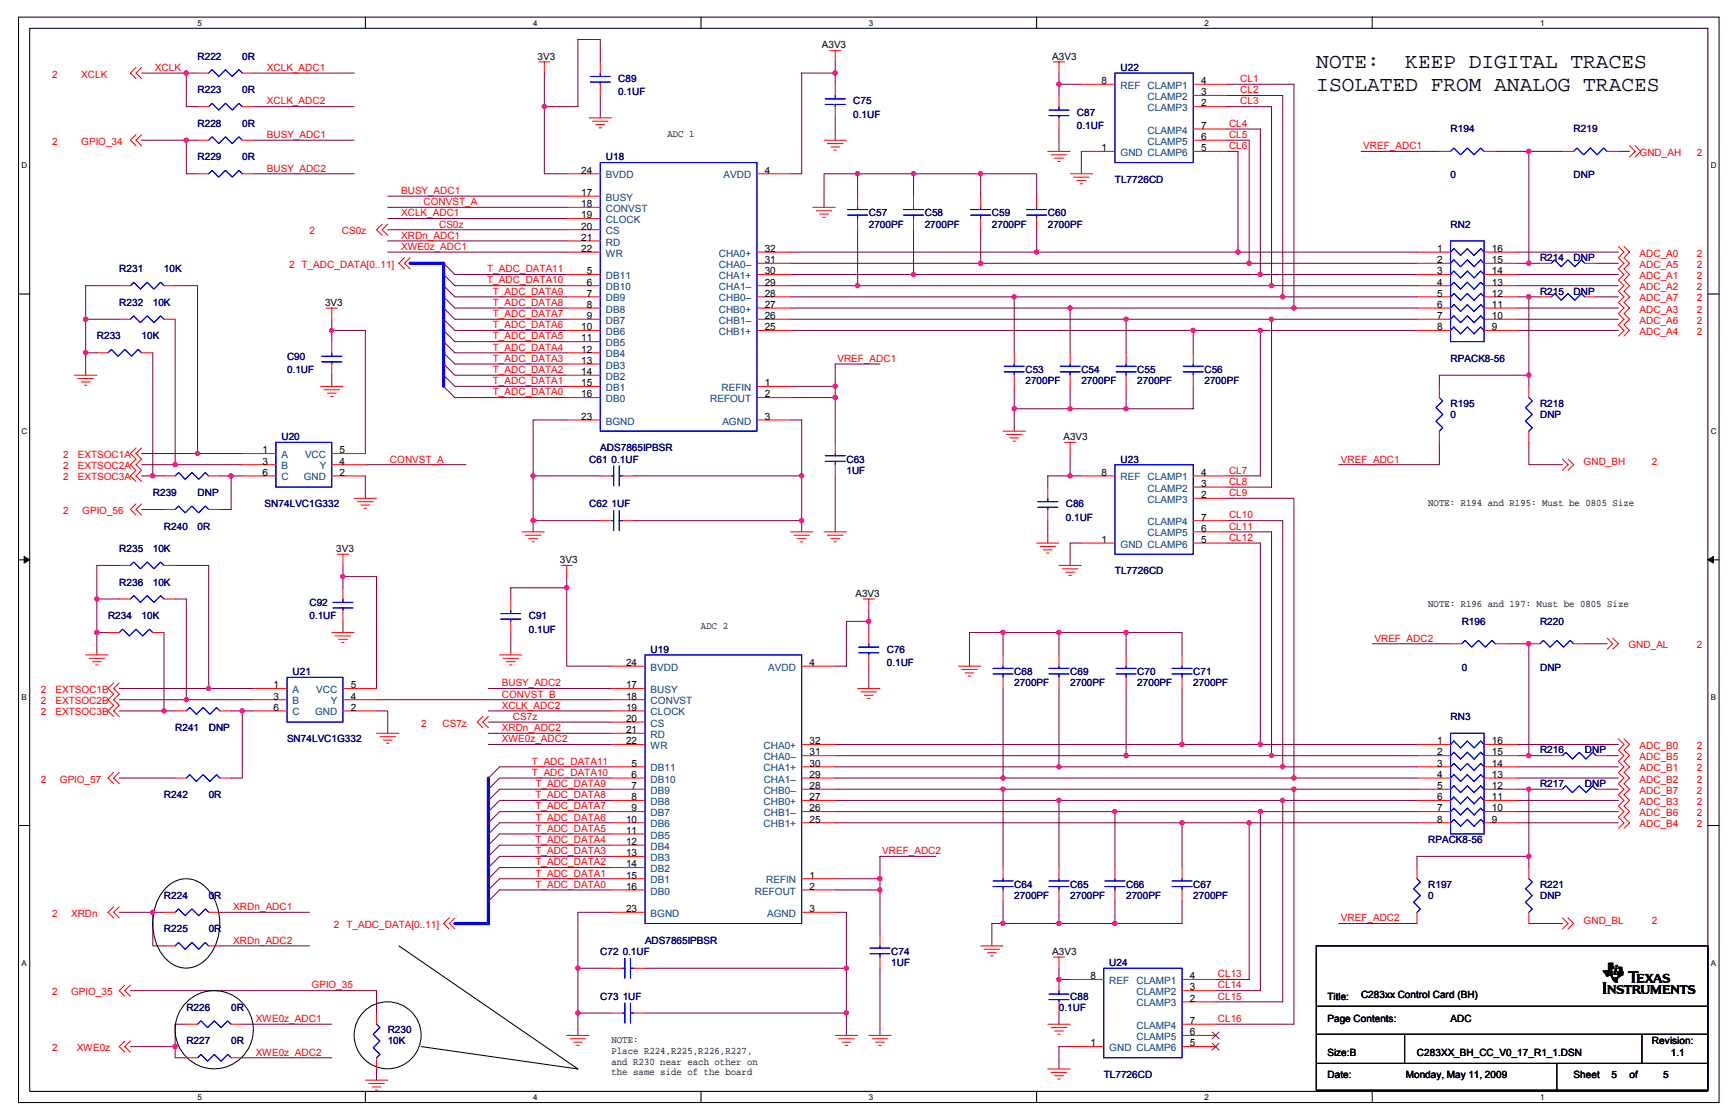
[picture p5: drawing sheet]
<svg xmlns="http://www.w3.org/2000/svg" width="432mm" height="279mm" viewBox="0 0 432 279" stroke-linecap="round" stroke-linejoin="round" font-family="sans-serif">
<path d="M4.6 4.3h424.7v271h-424.7zM7.4 7.1h419.1v265.4h-419.1z" fill="none" stroke="#000" stroke-width=".25"/>
<g fill="#fff">
<path d="M49.3 4.6h1.1v2.2h-1.1z"/>
<path d="M49.3 272.8h1.1v2.2h-1.1z"/>
</g>
<path d="M91.2 4.3v2.8M91.2 272.5v2.8" fill="none" stroke="#000" stroke-width=".25"/>
<g fill="#fff">
<path d="M133.2 4.6h1.1v2.2h-1.1z"/>
<path d="M133.2 272.8h1.1v2.2h-1.1z"/>
</g>
<path d="M175.1 4.3v2.8M175.1 272.5v2.8" fill="none" stroke="#000" stroke-width=".25"/>
<g fill="#fff">
<path d="M217 4.6h1.1v2.2h-1.1z"/>
<path d="M217 272.8h1.1v2.2h-1.1z"/>
</g>
<path d="M258.9 4.3v2.8M258.9 272.5v2.8" fill="none" stroke="#000" stroke-width=".25"/>
<g fill="#fff">
<path d="M300.8 4.6h1.1v2.2h-1.1z"/>
<path d="M300.8 272.8h1.1v2.2h-1.1z"/>
</g>
<path d="M342.7 4.3v2.8M342.7 272.5v2.8" fill="none" stroke="#000" stroke-width=".25"/>
<g fill="#fff">
<path d="M384.6 4.6h1.1v2.2h-1.1z"/>
<path d="M384.6 272.8h1.1v2.2h-1.1z"/>
<path d="M5.3 40.2h1.5v2.3h-1.5z"/>
<path d="M427.2 40.2h1.5v2.3h-1.5z"/>
<path d="M5.3 106.6h1.5v2.2h-1.5z"/>
<path d="M427.2 106.6h1.5v2.2h-1.5z"/>
</g>
<path d="M4.6 73.4h2.8M426.5 73.4h2.8" fill="none" stroke="#000" stroke-width=".25"/>
<g fill="#fff">
<path d="M5.3 172.9h1.4v2.3h-1.4z"/>
<path d="M427.2 172.9h1.4v2.3h-1.4z"/>
</g>
<path d="M4.6 139.8h2.8M426.5 139.8h2.8" fill="none" stroke="#000" stroke-width=".25"/>
<path d="M6 138.9l1.4 .9-1.4 .8zM426.5 139.8l1.4-.9v1.7z" fill="#000" stroke="#000" stroke-width=".25"/>
<g fill="#fff">
<path d="M5.3 239.3h1.4v2.2h-1.4z"/>
<path d="M427.2 239.3h1.4v2.2h-1.4z"/>
</g>
<g fill="none" stroke="#000" stroke-width=".25">
<path d="M4.6 206.1h2.8M426.5 206.1h2.8M41.7 221.4a7 7 0 0 1 11.1 1.8 13.6 13.6 0 0 1-1.5 16.5 7 7 0 0 1-11-1.7 13.7 13.7 0 0 1 1.4-16.6zM99.6 236.2l44.7 30.7-39.1-5.6M328.7 236.2h97.8v36h-97.8zM328.7 258.2h97.8M329 251.2h97.5M350.8 258.2v7.3M410.1 258.2v7.3M329 265.5h97.5M388.8 265.5v7"/>
<circle cx="53.5" cy="257.1" r="9.8"/>
<circle cx="96.8" cy="258.5" r="8.4"/>
</g>
<g fill="none" stroke="#800040" stroke-width=".25">
<path d="M35.4 18.2h13.9M46.5 18.2v8.4h2.8M63.3 18.2h25.1M135.9 18.2v8.4M149.9 15.5v-5.6h-5.6v16.7h-8.4M208.6 15.5v5.5M208.6 18.2h-8.4v25.2h-2.8M264.5 18.2v5.6M35.4 35h13.9M46.5 35v8.4h2.8M63.3 26.6h25.1M63.3 35h25.1"/>
<path d="M135.9 26.6v16.8h5.6M149.9 23.8v5.6M208.6 29.4v5.6M264.5 21h5.6M264.5 32.2v5.6M270.1 37.8v5.6M306.4 37.8h2.8v25.1h-50.3M306.4 35h5.6v30.7h-67.1M306.4 32.2h8.4v36.3h-86.7M306.4 26.6h11.2v44.7h-103.4M306.4 23.8h14v50.3h-67.1M306.4 21h16.7v55.9h-55.8"/>
<path d="M339.9 37.8h19.6M373.4 37.8h16.8M381.8 37.8v27.9M404.2 37.8h2.8M63.3 43.4h25.1M96.8 57.4h44.7M96.8 54.6h44.7M96.8 51.8h44.7M96.8 49h44.7M214.2 43.4h13.9v5.6M214.2 49v-5.6h-8.4v8.4M214.2 57.4v13.9"/>
<path d="M228.1 43.4h16.8v5.6M228.1 57.4v11.1M244.9 43.4h14v5.6M244.9 57.4v8.3M258.9 57.4v5.5M21.4 79.7v8.4h2.8M29.8 71.3h-8.4v8.4h8.4M43.7 71.3h5.6v41.9M43.7 79.7v36.3M82.9 79.7v2.8h8.3v30.7M96.8 62.9h44.7M96.8 60.2h44.7"/>
<path d="M110.8 65.7l2.8 2.8h27.9M110.8 71.3l2.8 2.8h27.9M110.8 68.5l2.8 2.8h27.9M110.8 74.1l2.8 2.8h27.9M110.8 76.9l2.8 2.8h27.9M110.8 79.7l2.8 2.8h27.9M197.4 62.9h61.5M197.4 65.7h47.5M197.4 68.5h30.7M197.4 71.3h16.8M197.4 74.1h55.9M197.4 76.9h69.9"/>
<path d="M197.4 79.7h156.5M253.3 74.1v14M267.3 76.9v11.2M281.2 79.7v8.4M309.2 62.9h44.7M312 65.7h41.9M314.8 68.5h39.1M317.6 71.3h36.3M317.6 79.7v41.9h-11.2M320.4 74.1h33.5M323.1 76.9h30.8M379 62.9h25.2"/>
<path d="M379 65.7h5.6M379 68.5h25.2M379 71.3h25.2M379 74.1h5.6M379 76.9h25.2M379 79.7h25.2M381.8 74.1v22.4M398.6 65.7h5.6M398.6 74.1h5.6M21.4 88.1v5.6M38.2 88.1v30.7M82.9 82.5v2.8"/>
<path d="M82.9 93.7v2.8M110.8 88.1l2.8 2.8h27.9M110.8 90.9l2.8 2.8h27.9M110.8 93.7l2.8 2.8h27.9M110.8 96.5l2.8 2.8h27.9M110.8 82.5l2.8 2.8h27.9M110.8 85.3l2.8 2.8h27.9M197.4 96.5h11.2M197.4 99.3h11.2M197.4 82.5h156.5M219.8 90.9h-11.2v19.5M253.3 96.5v11.2"/>
<path d="M267.3 96.5v5.6M281.2 96.5v5.6M298 82.5v5.6M298 96.5v5.6h-44.7M314.8 82.5v36.3h-8.4M379 82.5h25.2M381.8 93.7h-22.3v2.8M35.4 118.8h5.6M35.4 113.2h25.1M35.4 116h25.1M54.9 118.8h5.6M57.7 118.8v8.4h-2.8"/>
<path d="M91.2 116h25.2M91.2 118.8v5.6M133.2 118.8h16.7M141.5 104.9h-8.3v27.9M158.3 118.8h41.9M197.4 104.9h2.8v27.9M208.6 118.8v14M267.3 113.2v5.6M270.1 118.8h-8.4v2.8M359.5 110.4v5.6h-25.2M381.8 110.4v5.6h8.4M35.4 127.2h5.6"/>
<path d="M133.2 130h16.7M158.3 130h41.9M261.7 130v5.6M270.1 135.6h-2.8v5.6M306.4 124.4h16.7v69.9M306.4 130h14v61.5M306.4 135.6h8.4v50.3M306.4 132.8h11.2v55.9M24.2 157.9h2.8M24.2 149.6h5.6M29.8 141.2h-5.6v22.3M41 157.9v19.6"/>
<path d="M43.7 149.6h2.8v25.1M43.7 141.2h8.4v30.7M85.7 141.2v2.8h8.3v27.9M85.7 144v2.8M85.7 155.2v2.7M127.6 157.9v5.6M141.5 146.8v19.5h11.2M141.5 146.8h-13.9v2.8M141.5 144v2.8M217 155.2h-5.6v11.1h-2.8M217 152.4v5.5M250.5 157.9h30.7"/>
<path d="M264.5 157.9v5.6M281.2 157.9h14v5.6M281.2 157.9v5.6M29.8 177.5h13.9M29.8 171.9h33.5M29.8 174.7h33.5M57.7 177.5h5.6M60.5 177.5v16.8h-2.8M94 177.5h2.8v5.6M94 174.7h58.7M122 177.5h30.7M122 171.9h30.7"/>
<path d="M217 166.3v5.6M250.5 163.5v-5.6h-8.4v8.4M250.5 171.9v22.4M264.5 171.9v19.6M281.2 171.9v16.8M295.2 171.9v14M342.7 160.7h19.6M376.2 160.7h5.6v28M395.8 160.7h5.6M29.8 194.3h13.9M122 185.9h30.7M122 180.3h30.7"/>
<path d="M122 183.1h30.7M152.7 197.1h-27.9l-2.8 2.8M152.7 199.9h-27.9l-2.8 2.7M152.7 194.3h-27.9l-2.8 2.8M152.7 191.5h-27.9l-2.8 2.8M208.6 194.3h145.3M208.6 191.5h145.3M208.6 185.9h145.3M208.6 188.7h145.3M208.6 197.1h145.3M208.6 199.9h145.3M250.5 197.1v19.5"/>
<path d="M264.5 199.9v16.7M320.4 199.9v50.2h-16.8M323.1 197.1v58.6h-19.5M379 194.3h25.2M379 191.5h25.2M379 185.9h25.2M379 188.7h8.4M379 197.1h8.4M379 199.9h25.2M381.8 197.1v19.5M401.4 188.7h2.8M401.4 197.1h2.8"/>
<path d="M152.7 202.6h-27.9l-2.8 2.8M152.7 205.4h-27.9l-2.8 2.8M152.7 208.2h-27.9l-2.8 2.8M152.7 211h-27.9l-2.8 2.8M152.7 213.8h-27.9l-2.8 2.8M152.7 216.6h-27.9l-2.8 2.8M152.7 219.4h-27.9l-2.8 2.8M208.6 219.4h11.2M208.6 202.6h145.3M208.6 205.4h145.3M233.7 213.8h-13.9v19.6M278.4 202.6v14"/>
<path d="M295.2 205.4v11.2M312 205.4v39.2h-8.4M314.8 202.6v44.8h-11.2M379 202.6h25.2M379 205.4h25.2M381.8 213.8h-27.9v2.8M29.8 227.8h11.2M38.2 227.8v8.4h2.8M54.9 227.8h22.4M54.9 236.2h22.4M152.7 222.2h-27.9l-2.8 2.8M152.7 227.8h-8.4v30.7"/>
<path d="M208.6 227.8h2.8v30.7M208.6 222.2h11.2M250.5 225v5.6M264.5 225v5.6M278.4 225v5.6M295.2 225v5.6h-47.5v5.6M334.3 230.6h19.6M381.8 230.6h8.4M32.6 247.4h61.4v5.5M46.5 255.7h-2.8v5.6M60.5 255.7h22.4M144.3 252.9h8.4"/>
<path d="M144.3 241.8h8.4M161.1 252.9h50.3M161.1 241.8h50.3M219.8 241.8v16.7M264.5 241.8v2.8h2.8M264.5 252.9v2.8M32.6 261.3h11.1v2.8h2.8M60.5 264.1h22.4M94 266.9v2.8M267.3 261.3h-2.8v5.6"/>
</g>
<g fill="#f0f" stroke="#f0f" stroke-width=".25">
<circle cx="133.1" cy="130" r=".54"/>
<circle cx="133.1" cy="118.8" r=".54"/>
<circle cx="208.6" cy="99.2" r=".54"/>
<circle cx="244.9" cy="43.4" r=".54"/>
<circle cx="323.1" cy="76.9" r=".54"/>
<circle cx="320.3" cy="74.1" r=".54"/>
<circle cx="281.2" cy="102" r=".54"/>
<circle cx="228.1" cy="43.4" r=".54"/>
<circle cx="214.2" cy="43.4" r=".54"/>
<circle cx="253.3" cy="102" r=".54"/>
<circle cx="267.2" cy="102" r=".54"/>
<circle cx="317.5" cy="71.3" r=".54"/>
<circle cx="314.7" cy="68.5" r=".54"/>
<circle cx="219.7" cy="219.4" r=".54"/>
<circle cx="250.5" cy="194.2" r=".54"/>
<circle cx="264.4" cy="191.4" r=".54"/>
<circle cx="144.3" cy="241.7" r=".54"/>
<circle cx="144.3" cy="252.9" r=".54"/>
<circle cx="211.4" cy="241.7" r=".54"/>
<circle cx="211.4" cy="252.9" r=".54"/>
<circle cx="219.7" cy="222.2" r=".54"/>
<circle cx="311.9" cy="205.4" r=".54"/>
<circle cx="295.2" cy="205.4" r=".54"/>
<circle cx="314.7" cy="202.6" r=".54"/>
<circle cx="278.4" cy="202.6" r=".54"/>
<circle cx="320.3" cy="199.8" r=".54"/>
<circle cx="264.4" cy="199.8" r=".54"/>
<circle cx="323.1" cy="197" r=".54"/>
<circle cx="250.5" cy="197" r=".54"/>
<circle cx="314.7" cy="185.9" r=".54"/>
<circle cx="317.5" cy="188.7" r=".54"/>
<circle cx="320.3" cy="191.4" r=".54"/>
<circle cx="323.1" cy="194.2" r=".54"/>
<circle cx="281.2" cy="157.9" r=".54"/>
<circle cx="278.4" cy="230.6" r=".54"/>
<circle cx="264.4" cy="157.9" r=".54"/>
<circle cx="250.5" cy="157.9" r=".54"/>
<circle cx="250.5" cy="230.6" r=".54"/>
<circle cx="264.4" cy="230.6" r=".54"/>
<circle cx="135.9" cy="26.6" r=".54"/>
<circle cx="208.6" cy="18.2" r=".54"/>
<circle cx="216.9" cy="155.1" r=".54"/>
<circle cx="200.2" cy="130" r=".54"/>
<circle cx="200.2" cy="118.8" r=".54"/>
<circle cx="311.9" cy="65.7" r=".54"/>
<circle cx="309.1" cy="62.9" r=".54"/>
<circle cx="295.2" cy="185.9" r=".54"/>
<circle cx="281.2" cy="188.7" r=".54"/>
<circle cx="381.8" cy="65.7" r=".54"/>
<circle cx="381.8" cy="74.1" r=".54"/>
<circle cx="381.8" cy="93.7" r=".54"/>
<circle cx="381.8" cy="188.7" r=".54"/>
<circle cx="381.8" cy="213.8" r=".54"/>
<circle cx="46.5" cy="18.2" r=".54"/>
<circle cx="38.1" cy="227.8" r=".54"/>
<circle cx="43.7" cy="261.3" r=".54"/>
<circle cx="43.7" cy="116" r=".54"/>
<circle cx="46.5" cy="35" r=".54"/>
<circle cx="314.7" cy="82.5" r=".54"/>
<circle cx="317.5" cy="79.7" r=".54"/>
<circle cx="258.9" cy="62.9" r=".54"/>
<circle cx="244.9" cy="65.7" r=".54"/>
<circle cx="228.1" cy="68.5" r=".54"/>
<circle cx="214.2" cy="71.3" r=".54"/>
<circle cx="253.3" cy="74.1" r=".54"/>
<circle cx="267.2" cy="76.9" r=".54"/>
<circle cx="298" cy="82.5" r=".54"/>
<circle cx="281.2" cy="79.7" r=".54"/>
<circle cx="264.4" cy="21" r=".54"/>
<circle cx="264.4" cy="244.5" r=".54"/>
<circle cx="267.2" cy="118.8" r=".54"/>
<circle cx="381.8" cy="197" r=".54"/>
<circle cx="141.5" cy="146.7" r=".54"/>
<circle cx="24.2" cy="157.9" r=".54"/>
<circle cx="381.8" cy="160.7" r=".54"/>
<circle cx="208.6" cy="96.5" r=".54"/>
<circle cx="381.8" cy="37.8" r=".54"/>
<circle cx="49.3" cy="113.2" r=".54"/>
<circle cx="21.4" cy="79.7" r=".54"/>
<circle cx="21.4" cy="88.1" r=".54"/>
<circle cx="24.2" cy="149.5" r=".54"/>
<circle cx="40.9" cy="177.5" r=".54"/>
<circle cx="46.5" cy="174.7" r=".54"/>
<circle cx="52.1" cy="171.9" r=".54"/>
<circle cx="57.7" cy="118.8" r=".54"/>
<circle cx="82.8" cy="82.5" r=".54"/>
<circle cx="85.6" cy="143.9" r=".54"/>
<circle cx="60.5" cy="177.5" r=".54"/>
<circle cx="38.1" cy="118.8" r=".54"/>
</g>
<path d="M102.4 65.7h8.4v30.8M122 194.3v36.3h-8.4" fill="none" stroke="#00f" stroke-width=".8"/>
<g fill="none" stroke="#f00" stroke-width=".25">
<path d="M34 16.8l-1.4 1.4 1.4 1.4M35.4 16.8l-1.4 1.4 1.4 1.4M49.3 18.2h2.8M60.5 18.2h2.8M134.5 15.5h2.8M135.9 15.5v2.7M149.9 15.5v2.7M207.2 12.7h2.8M208.6 12.7v2.8M263.1 15.5h2.8M264.5 15.5v2.7M34 33.6l-1.4 1.4 1.4 1.4"/>
<path d="M35.4 33.6l-1.4 1.4 1.4 1.4M49.3 35h2.8M49.3 26.6h2.8M60.5 35h2.8M60.5 26.6h2.8M147.1 29.4h5.6M148 30.3h3.9M148.8 31.1h2.2M149.6 31.9h.6M149.9 21v2.8M205.8 35h5.6M206.6 35.9h3.9"/>
<path d="M207.5 36.7h2.2M208.3 37.5h.6M208.6 21v2.8M208.6 26.6v2.8M261.7 37.8h5.6M262.5 38.6h3.9M263.4 39.5h2.2M264.5 23.8v2.8M264.5 29.4v2.8M270.1 37.8h8.3M270.1 21h8.3M298 35h8.4"/>
<path d="M298 37.8h8.4M298 26.6h8.4M298 23.8h8.4M298 21h8.4M298 32.2h8.4M359.5 37.8h2.8M370.6 37.8h2.8M390.2 37.8h2.8M401.4 37.8h2.8M407 36.4l1.4 1.4-1.4 1.4M408.4 36.4l1.4 1.4-1.4 1.4M49.3 43.4h2.8"/>
<path d="M60.5 43.4h2.8M95.4 56l-1.4 1.4 1.4 1.4M96.8 56l-1.4 1.4 1.4 1.4M141.5 43.4h8.4M141.5 51.8h8.4M141.5 49h8.4M141.5 54.6h8.4M141.5 57.4h8.4M189 43.4h8.4M203 51.8h5.6M203.8 52.6h3.9M204.7 53.5h2.2"/>
<path d="M205.5 54.3h.6M214.2 49v2.8M214.2 54.6v2.8M228.1 49v2.8M228.1 54.6v2.8M244.9 49v2.8M244.9 54.6v2.8M258.9 49v2.8M258.9 54.6v2.8M264.2 40.3h.6M267.3 43.4h5.6M268.1 44.2h3.9"/>
<path d="M269 45.1h2.2M269.8 45.9h.6M29.8 71.3h2.8M29.8 79.7h2.8M41 71.3h2.7M41 79.7h2.7M81.5 76.9h2.8M82.9 76.9v2.8M101 64.3l-1.4 1.4 1.4 1.4M102.4 64.3l-1.4 1.4 1.4 1.4M141.5 76.9h8.4M141.5 71.3h8.4"/>
<path d="M141.5 79.7h8.4M141.5 74.1h8.4M141.5 68.5h8.4M141.5 60.2h8.4M141.5 62.9h8.4M189 76.9h8.4M189 71.3h8.4M189 79.7h8.4M189 74.1h8.4M189 68.5h8.4M189 62.9h8.4M189 65.7h8.4"/>
<path d="M353.9 76.9h8.4M353.9 71.3h8.4M353.9 79.7h8.4M353.9 74.1h8.4M353.9 68.5h8.4M353.9 62.9h8.4M353.9 65.7h8.4M370.6 76.9h8.4M370.6 71.3h8.4M370.6 79.7h8.4M370.6 74.1h8.4M370.6 68.5h8.4"/>
<path d="M370.6 62.9h8.4M370.6 65.7h8.4M384.6 74.1h2.8M384.6 65.7h2.8M395.8 74.1h2.8M395.8 65.7h2.8M404.2 61.6l1.4 1.3-1.4 1.4 1.4 1.4-1.4 1.4 1.4 1.4-1.4 1.4 1.4 1.4-1.4 1.4 1.4 1.4-1.4 1.4 1.4 1.4-1.4 1.4 1.4 1.4-1.4 1.4 1.4 1.4-1.4 1.4M405.6 61.6l1.4 1.3-1.4 1.4 1.4 1.4-1.4 1.4 1.4 1.4-1.4 1.4 1.4 1.4-1.4 1.4 1.4 1.4-1.4 1.4 1.4 1.4-1.4 1.4 1.4 1.4-1.4 1.4 1.4 1.4-1.4 1.4M18.6 93.7h5.6M19.4 94.5h3.9M20.3 95.4h2.2M21.1 96.2h.6"/>
<path d="M24.2 88.1h2.8M35.4 88.1h2.8M80.1 96.5h5.6M80.9 97.3h3.9M81.8 98.2h2.2M82.6 99h.6M82.9 85.3v2.8M82.9 90.9v2.8M141.5 93.7h8.4M141.5 96.5h8.4M141.5 88.1h8.4M141.5 99.3h8.4"/>
<path d="M141.5 82.5h8.4M141.5 85.3h8.4M141.5 90.9h8.4M189 96.5h8.4M189 99.3h8.4M189 82.5h8.4M253.3 88.1v2.8M253.3 93.7v2.8M267.3 88.1v2.8M267.3 93.7v2.8M281.2 88.1v2.8M281.2 93.7v2.8"/>
<path d="M298 88.1v2.8M298 93.7v2.8M353.9 82.5h8.4M359.5 96.5v2.8M370.6 82.5h8.4M381.8 96.5v2.8M34 111.8l-1.4 1.4 1.4 1.4-1.4 1.4 1.4 1.4-1.4 1.4 1.4 1.4M35.4 111.8l-1.4 1.4 1.4 1.4-1.4 1.4 1.4 1.4-1.4 1.4 1.4 1.4M41 118.8h2.7M52.1 118.8h2.8M60.5 118.8h8.4M60.5 113.2h8.4"/>
<path d="M60.5 116h8.4M82.9 118.8h8.3M82.9 113.2h8.3M82.9 116h8.3M141.5 104.9h8.4M149.9 118.8h2.8M155.5 118.8h2.8M189 104.9h8.4M208.6 110.4v2.8M208.6 116v2.8M250.5 107.7h5.6M251.3 108.5h3.9"/>
<path d="M252.2 109.3h2.2M253 110.2h.6M265.9 110.4h2.8M267.3 110.4v2.8M270.1 118.8h8.3M298 118.8h8.4M359.5 107.7v2.7M381.8 107.7v2.7M390.2 114.6l1.4 1.4-1.4 1.4M391.6 114.6l1.4 1.4-1.4 1.4M34 125.8l-1.4 1.4 1.4 1.4M35.4 125.8l-1.4 1.4 1.4 1.4"/>
<path d="M41 127.2h2.7M52.1 127.2h2.8M84.3 138.4h2.8M85.7 138.4v2.8M88.4 124.4h5.6M89.3 125.3h3.9M90.1 126.1h2.2M90.9 126.9h.6M130.4 132.8h5.5M131.2 133.6h3.9M132.1 134.5h2.2M132.9 135.3h.5"/>
<path d="M149.9 130h2.8M155.5 130h2.8M197.4 132.8h5.6M198.3 133.6h3.9M199.1 134.5h2.2M199.9 135.3h.6M205.8 132.8h5.6M206.6 133.6h3.9M207.5 134.5h2.2M208.3 135.3h.6M258.9 135.6h5.6M259.7 136.4h3.9"/>
<path d="M260.6 137.3h2.2M261.4 138.1h.6M261.7 121.6v2.8M261.7 127.2v2.8M270.1 135.6h8.3M298 132.8h8.4M298 124.4h8.4M298 135.6h8.4M298 130h8.4M298 121.6h8.4M27 157.9h2.8M29.8 141.2h2.8"/>
<path d="M29.8 149.6h2.8M38.2 157.9h2.8M41 141.2h2.7M41 149.6h2.7M82.9 157.9h5.5M83.7 158.8h3.9M84.6 159.6h2.2M85.7 146.8v2.8M85.7 152.4v2.8M127.6 149.6v2.8M127.6 155.2v2.7M140.1 141.2h2.8"/>
<path d="M141.5 141.2v2.8M215.6 149.6h2.8M217 149.6v2.8M217 157.9v2.8M264.5 141.2h5.6M265.3 142h3.9M266.2 142.9h2.2M267 143.7h.6M401.4 159.3l1.4 1.4-1.4 1.4M402.8 159.3l1.4 1.4-1.4 1.4M21.4 163.5h5.6M22.2 164.4h3.9"/>
<path d="M23.1 165.2h2.2M23.9 166h.6M28.4 170.5l-1.4 1.4 1.4 1.4-1.4 1.4 1.4 1.4-1.4 1.4 1.4 1.4M29.8 170.5l-1.4 1.4 1.4 1.4-1.4 1.4 1.4 1.4-1.4 1.4 1.4 1.4M43.7 177.5h2.8M54.9 177.5h2.8M63.3 171.9h8.4M63.3 177.5h8.4M63.3 174.7h8.4M85.4 160.4h.6M85.7 171.9h8.3M85.7 177.5h8.3"/>
<path d="M85.7 174.7h8.3M120.6 178.9l-1.4 1.4 1.4 1.4M122 178.9l-1.4 1.4 1.4 1.4M124.8 163.5h5.6M125.6 164.4h3.9M126.5 165.2h2.2M127.3 166h.6M152.7 166.3h8.4M152.7 171.9h8.4M152.7 177.5h8.4M152.7 174.7h8.4M200.2 166.3h8.4"/>
<path d="M214.2 171.9h5.6M215 172.8h3.9M215.9 173.6h2.2M216.7 174.4h.6M217 163.5v2.8M239.3 166.3h5.6M240.2 167.2h3.9M241 168h2.2M241.8 168.8h.6M250.5 163.5v2.8M250.5 169.1v2.8M264.5 163.5v2.8"/>
<path d="M264.5 169.1v2.8M281.2 163.5v2.8M281.2 169.1v2.8M295.2 163.5v2.8M295.2 169.1v2.8M362.3 160.7h2.8M373.4 160.7h2.8M381.8 160.7h2.8M393 160.7h2.8M28.4 192.9l-1.4 1.4 1.4 1.4M29.8 192.9l-1.4 1.4 1.4 1.4M43.7 194.3h2.8"/>
<path d="M54.9 194.3h2.8M94 183.1h5.6M94.9 183.9h3.9M95.7 184.8h2.2M96.5 185.6h.6M152.7 183.1h8.4M152.7 197.1h8.4M152.7 185.9h8.4M152.7 191.5h8.4M152.7 194.3h8.4M152.7 199.9h8.4M152.7 180.3h8.4"/>
<path d="M200.2 197.1h8.4M200.2 185.9h8.4M200.2 188.7h8.4M200.2 191.5h8.4M200.2 194.3h8.4M200.2 199.9h8.4M353.9 197.1h8.4M353.9 185.9h8.4M353.9 188.7h8.4M353.9 191.5h8.4M353.9 194.3h8.4M353.9 199.9h8.4"/>
<path d="M370.6 197.1h8.4M370.6 185.9h8.4M370.6 188.7h8.4M370.6 191.5h8.4M370.6 194.3h8.4M370.6 199.9h8.4M387.4 197.1h2.8M387.4 188.7h2.8M398.6 197.1h2.8M398.6 188.7h2.8M404.2 184.5l1.4 1.4-1.4 1.4 1.4 1.4-1.4 1.4 1.4 1.4-1.4 1.4 1.4 1.4-1.4 1.4 1.4 1.4-1.4 1.4 1.4 1.4-1.4 1.4 1.4 1.3-1.4 1.4 1.4 1.4-1.4 1.4M405.6 184.5l1.4 1.4-1.4 1.4 1.4 1.4-1.4 1.4 1.4 1.4-1.4 1.4 1.4 1.4-1.4 1.4 1.4 1.4-1.4 1.4 1.4 1.4-1.4 1.4 1.4 1.3-1.4 1.4 1.4 1.4-1.4 1.4"/>
<path d="M152.7 202.6h8.4M152.7 205.4h8.4M152.7 219.4h8.4M152.7 208.2h8.4M152.7 211h8.4M152.7 213.8h8.4M152.7 216.6h8.4M200.2 202.6h8.4M200.2 205.4h8.4M200.2 219.4h8.4M250.5 216.6v2.8M264.5 216.6v2.8"/>
<path d="M278.4 216.6v2.8M295.2 216.6v2.8M353.9 202.6h8.4M353.9 205.4h8.4M353.9 216.6v2.8M370.6 202.6h8.4M370.6 205.4h8.4M381.8 216.6v2.8M28.4 226.4l-1.4 1.4 1.4 1.4M29.8 226.4l-1.4 1.4 1.4 1.4M41 236.2h2.7M41 227.8h2.7"/>
<path d="M52.1 236.2h2.8M52.1 227.8h2.8M112.2 229.2l-1.4 1.4 1.4 1.4M113.6 229.2l-1.4 1.4 1.4 1.4M152.7 227.8h8.4M152.7 222.2h8.4M200.2 227.8h8.4M200.2 222.2h8.4M219.8 233.4v2.8M219.8 239v2.8M244.9 236.2h5.6M245.8 237h3.9"/>
<path d="M246.6 237.9h2.2M247.4 238.7h.6M250.5 222.2v2.8M263.1 239h2.8M264.5 222.2v2.8M264.5 239v2.8M278.4 222.2v2.8M295.2 222.2v2.8M353.9 227.8v2.8M381.8 227.8v2.8M390.2 229.2l1.4 1.4-1.4 1.4M391.6 229.2l1.4 1.4-1.4 1.4"/>
<path d="M31.2 259.9l-1.4 1.4 1.4 1.4M31.2 246l-1.4 1.4 1.4 1.4M32.6 259.9l-1.4 1.4 1.4 1.4M32.6 246l-1.4 1.4 1.4 1.4M46.5 255.7h2.8M57.7 255.7h2.8M94 252.9v2.8M141.5 258.5h5.6M142.4 259.4h3.9M152.7 252.9h2.8M152.7 241.8h2.8M158.3 252.9h2.8"/>
<path d="M158.3 241.8h2.8M208.6 258.5h5.6M209.4 259.4h3.9M217 258.5h5.6M217.8 259.4h3.9M261.7 255.7h5.6M262.5 256.6h3.9M263.4 257.4h2.2M264.2 258.2h.6M264.5 244.6v2.8M264.5 250.1v2.8M267.3 244.6h8.3"/>
<path d="M295.2 258.5h8.4M295.2 255.7h8.4M295.2 250.1h8.4M295.2 247.4h8.4M295.2 244.6h8.4M46.5 264.1h2.8M57.7 264.1h2.8M91.2 269.7h5.6M92.1 270.6h3.9M92.9 271.4h2.2M93.7 272.2h.6M94 264.1v2.8"/>
<path d="M143.2 260.2h2.2M144 261h.6M210.3 260.2h2.2M211.1 261h.6M218.7 260.2h2.2M219.5 261h.6M261.7 266.9h5.6M262.5 267.8h3.9M263.4 268.6h2.2M264.2 269.4h.6M267.3 261.3h8.3M295.2 261.3h8.4"/>
</g>
<g fill="none" stroke="#00f" stroke-width=".25">
<path d="M52.1 18.2l.9-.8 1.6 1.7 1.7-1.7 1.7 1.7 1.7-1.7 .8 .8M147.4 19.1h5M149.9 18.2v.9M278.4 18.2h19.6v22.4h-19.6zM52.1 26.6l.9-.8 1.6 1.7 1.7-1.7 1.7 1.7 1.7-1.7 .8 .8M52.1 35l.9-.8 1.6 1.7 1.7-1.7 1.7 1.7 1.7-1.7 .8 .8M147.4 20.5h5M149.9 20.5v.5M206.1 24.7h5M206.1 26.1h5M208.6 23.8v.9M208.6 26.1v.5"/>
<path d="M262 27.5h5M262 28.9h5M264.5 26.6v.9M264.5 28.9v.5M362.3 37.8l.8-.8 1.7 1.6 1.7-1.6 1.6 1.6 1.7-1.6 .8 .8M393 37.8l.8-.8 1.7 1.6 1.7-1.6 1.7 1.6 1.6-1.6 .9 .8M52.1 43.4l.9-.9 1.6 1.7 1.7-1.7 1.7 1.7 1.7-1.7 .8 .9M149.9 40.6h39.1v67.1h-39.1zM211.7 53.7h5M211.7 52.3h5M214.2 51.8v.5M214.2 53.7v.9"/>
<path d="M225.7 53.7h4.9M225.7 52.3h4.9M228.1 51.8v.5M228.1 53.7v.9M242.4 53.7h5M242.4 52.3h5M244.9 51.8v.5M244.9 53.7v.9M256.4 53.7h5M256.4 52.3h5M258.9 51.8v.5M258.9 53.7v.9"/>
<path d="M32.6 71.3l.8-.8 1.7 1.7 1.7-1.7 1.7 1.7 1.6-1.7 .9 .8M32.6 79.7l.8-.8 1.7 1.7 1.7-1.7 1.7 1.7 1.6-1.7 .9 .8M362.3 60.2h8.3v25.1h-8.3zM362.3 62.9l.8-.8 1.7 1.7 1.7-1.7 1.6 1.7 1.7-1.7 .8 .8M362.3 65.7l.8-.8 1.7 1.7 1.7-1.7 1.6 1.7 1.7-1.7 .8 .8M362.3 68.5l.8-.8 1.7 1.7 1.7-1.7 1.6 1.7 1.7-1.7 .8 .8M362.3 71.3l.8-.8 1.7 1.7 1.7-1.7 1.6 1.7 1.7-1.7 .8 .8M362.3 74.1l.8-.8 1.7 1.7 1.7-1.7 1.6 1.7 1.7-1.7 .8 .8M362.3 76.9l.8-.8 1.7 1.7 1.7-1.7 1.6 1.7 1.7-1.7 .8 .8M362.3 79.7l.8-.8 1.7 1.7 1.7-1.7 1.6 1.7 1.7-1.7 .8 .8M387.4 74.1l.9-.8 1.6 1.7 1.7-1.7 1.7 1.7 1.6-1.7 .9 .8M387.4 65.7l.9-.8 1.6 1.7 1.7-1.7 1.7 1.7 1.6-1.7 .9 .8"/>
<path d="M27 88.1l.8-.9 1.7 1.7 1.7-1.7 1.7 1.7 1.6-1.7 .9 .9M80.4 88.9h5M80.4 90.3h5M82.9 88.1v.8M82.9 90.3v.6M250.8 92.8h5M250.8 91.4h5M253.3 90.9v.5M253.3 92.8v.9M264.8 92.8h5M264.8 91.4h5M267.3 90.9v.5"/>
<path d="M267.3 92.8v.9M278.7 92.8h5M278.7 91.4h5M281.2 90.9v.5M281.2 92.8v.9M295.5 92.8h5M295.5 91.4h5M298 90.9v.5M298 92.8v.9M359.5 99.3l.8 .8-1.7 1.7 1.7 1.7-1.7 1.7 1.7 1.6-.8 .9M362.3 82.5l.8-.8 1.7 1.7 1.7-1.7 1.6 1.7 1.7-1.7 .8 .8M370.6 82.5h.1"/>
<path d="M381.8 99.3l.9 .8-1.7 1.7 1.7 1.7-1.7 1.7 1.7 1.6-.9 .9M43.7 118.8l.9-.8 1.6 1.7 1.7-1.7 1.7 1.7 1.7-1.7 .8 .8M68.9 110.4h14v11.2h-14zM152.7 118.8h.6M153.3 116.3v5M154.7 118.8h.8M154.7 116.3v5M206.1 115.2h5M206.1 113.8h5M208.6 113.2v.6M208.6 115.2v.8M278.4 116h19.6v22.4h-19.6z"/>
<path d="M43.7 127.2l.9-.8 1.6 1.7 1.7-1.7 1.7 1.7 1.7-1.7 .8 .8M152.7 130h.6M153.3 127.5v5M154.7 127.5v5M154.7 130h.8M259.2 125.3h5M259.2 126.7h5M261.7 124.4v.9M261.7 126.7v.5M29.8 157.9l.8-.8 1.7 1.7 1.7-1.7 1.7 1.7 1.6-1.7 .9 .8M32.6 141.2l.8-.9 1.7 1.7 1.7-1.7 1.7 1.7 1.6-1.7 .9 .9M32.6 149.6l.8-.9 1.7 1.7 1.7-1.7 1.7 1.7 1.6-1.7 .9 .9"/>
<path d="M83.2 150.4h5M83.2 151.8h5M85.7 149.6v.8M85.7 151.8v.6M125.1 153.2h5M125.1 154.6h5M127.6 152.4v.8M127.6 154.6v.6M46.5 177.5l.9-.8 1.6 1.6 1.7-1.6 1.7 1.6 1.7-1.6 .8 .8M71.7 169.1h14v11.2h-14zM161.1 163.5h39.1v67.1h-39.1zM214.5 161.6h5"/>
<path d="M214.5 163h5M217 160.7v.9M217 163v.5M248 168.3h5M248 166.9h5M250.5 166.3v.6M250.5 168.3v.8M262 168.3h5M262 166.9h5M264.5 166.3v.6M264.5 168.3v.8M278.7 168.3h5"/>
<path d="M278.7 166.9h5M281.2 166.3v.6M281.2 168.3v.8M292.7 168.3h5M292.7 166.9h5M295.2 166.3v.6M295.2 168.3v.8M365.1 160.7l.8-.8 1.7 1.7 1.6-1.7 1.7 1.7 1.7-1.7 .8 .8M384.6 160.7l.9-.8 1.6 1.7 1.7-1.7 1.7 1.7 1.6-1.7 .9 .8M46.5 194.3l.9-.9 1.6 1.7 1.7-1.7 1.7 1.7 1.7-1.7 .8 .9M362.3 183.1h8.3v25.1h-8.3zM362.3 185.9l.8-.9 1.7 1.7 1.7-1.7 1.6 1.7 1.7-1.7 .8 .9"/>
<path d="M362.3 188.7l.8-.9 1.7 1.7 1.7-1.7 1.6 1.7 1.7-1.7 .8 .9M362.3 191.5l.8-.9 1.7 1.7 1.7-1.7 1.6 1.7 1.7-1.7 .8 .9M362.3 194.3l.8-.9 1.7 1.7 1.7-1.7 1.6 1.7 1.7-1.7 .8 .9M362.3 197.1l.8-.9 1.7 1.7 1.7-1.7 1.6 1.7 1.7-1.7 .8 .9M362.3 199.9l.8-.9 1.7 1.7 1.7-1.7 1.6 1.7 1.7-1.7 .8 .9M390.2 197.1l.8-.9 1.7 1.7 1.7-1.7 1.7 1.7 1.6-1.7 .9 .9M390.2 188.7l.8-.9 1.7 1.7 1.7-1.7 1.7 1.7 1.6-1.7 .9 .9M248 220h5M250.5 219.4v.6M262 220h5M264.5 219.4v.6M275.9 220h5"/>
<path d="M278.4 219.4v.6M292.7 220h5M295.2 219.4v.6M353.9 219.4l.8 .9-1.7 1.6 1.7 1.7-1.7 1.7 1.7 1.6-.8 .9M362.3 202.6l.8-.8 1.7 1.7 1.7-1.7 1.6 1.7 1.7-1.7 .8 .8M362.3 205.4l.8-.8 1.7 1.7 1.7-1.7 1.6 1.7 1.7-1.7 .8 .8M370.6 205.4h.1M381.8 219.4l.9 .9-1.7 1.6 1.7 1.7-1.7 1.7 1.7 1.6-.9 .9M43.7 236.2l.9-.9 1.6 1.7 1.7-1.7 1.7 1.7 1.7-1.7 .8 .9M43.7 227.8l.9-.9 1.6 1.7 1.7-1.7 1.7 1.7 1.7-1.7 .8 .9M156.1 239.3v5M157.5 239.3v5"/>
<path d="M217.3 238.1h5M217.3 236.7h5M219.8 236.2v.5M219.8 238.1v.9M248 221.4h5M250.5 221.4v.8M262 221.4h5M264.5 221.4v.8M275.9 221.4h5M278.4 221.4v.8M292.7 221.4h5M295.2 221.4v.8"/>
<path d="M49.3 255.7l.9-.8 1.6 1.7 1.7-1.7 1.7 1.7 1.7-1.7 .8 .8M94 255.7l.9 .9-1.7 1.6 1.7 1.7-1.7 1.7 1.7 1.7-.9 .8M155.5 252.9h.6M155.5 241.8h.6M156.1 250.4v5M157.5 252.9h.8M157.5 250.4v5M157.5 241.8h.8M262 248.2h5M262 249.6h5M264.5 247.4v.8M264.5 249.6v.5"/>
<path d="M275.6 241.8h19.6v22.3h-19.6zM49.3 264.1l.9-.8 1.6 1.7 1.7-1.7 1.7 1.7 1.7-1.7 .8 .8"/>
</g>
<path d="M302.7 257.7l1.8 1.7M304.4 257.7l-1.7 1.7M302.7 260.5l1.8 1.7M304.4 260.5l-1.7 1.7" fill="none" stroke="#804000" stroke-width=".25"/>
<text font-size="9.7" x="400.3" y="248.2">TI</text>
<g font-size="5.3">
<text x="328.7" y="16.9">NOTE:</text>
<text x="351" y="16.9">KEEP DIGITAL TRACES</text>
<text x="328.7" y="22.6">ISOLATED FROM ANALOG TRACES</text>
</g>
<g font-size="2.5" fill="#f00">
<text x="38.7" y="17.7">XCLK</text>
<text x="66.6" y="17.7">XCLK_ADC1</text>
<text x="13" y="19.4">2</text>
<text x="20.3" y="19.4">XCLK</text>
<text x="309.7" y="23.3">CL2</text>
<text x="309.7" y="20.5">CL1</text>
<text x="66.6" y="26.1">XCLK_ADC2</text>
<text x="309.7" y="26.1">CL3</text>
<text x="66.6" y="34.5">BUSY_ADC1</text>
<text x="306.9" y="31.7">CL4</text>
<text x="306.9" y="34.5">CL5</text>
<text x="13" y="36.2">2</text>
<text x="20.3" y="36.2">GPIO_34</text>
<text x="306.9" y="37.3">CL6</text>
<text x="340.5" y="37.3">VREF_ADC1</text>
<text x="409.5" y="38.9">GND_AH</text>
<text x="423.7" y="38.9">2</text>
<text x="66.6" y="42.8">BUSY_ADC2</text>
<text x="100.2" y="48.4">BUSY_ADC1</text>
<text x="105.8" y="51.2">CONVST_A</text>
<text x="77.3" y="58.5">2</text>
<text x="85.4" y="58.5">CS0z</text>
<text x="100.2" y="54">XCLK_ADC1</text>
<text x="100.2" y="59.6">XRDn_ADC1</text>
<text x="109.7" y="56.8">CS0z</text>
<text x="100.2" y="62.4">XWE0z_ADC1</text>
<text x="409.5" y="64.1">ADC_A0</text>
<text x="423.7" y="64.1">2</text>
<text x="72.2" y="66.9">2 T_ADC_DATA[0..11]</text>
<text x="121.7" y="70.8">T_ADC_DATA10</text>
<text x="121.7" y="68">T_ADC_DATA11</text>
<text x="409.5" y="69.7">ADC_A1</text>
<text x="409.5" y="66.9">ADC_A5</text>
<text x="423.7" y="69.7">2</text>
<text x="423.7" y="66.9">2</text>
<text x="123.1" y="76.4">T_ADC_DATA8</text>
<text x="123.1" y="73.6">T_ADC_DATA9</text>
<text x="409.5" y="75.3">ADC_A7</text>
<text x="409.5" y="72.5">ADC_A2</text>
<text x="423.7" y="75.3">2</text>
<text x="423.7" y="72.5">2</text>
<text x="123.1" y="82">T_ADC_DATA6</text>
<text x="123.1" y="79.2">T_ADC_DATA7</text>
<text x="409.5" y="80.9">ADC_A6</text>
<text x="409.5" y="83.7">ADC_A4</text>
<text x="409.5" y="78.1">ADC_A3</text>
<text x="423.7" y="80.9">2</text>
<text x="423.7" y="83.7">2</text>
<text x="423.7" y="78.1">2</text>
<text x="123.1" y="87.5">T_ADC_DATA4</text>
<text x="123.1" y="84.8">T_ADC_DATA5</text>
<text x="123.1" y="95.9">T_ADC_DATA1</text>
<text x="123.1" y="93.1">T_ADC_DATA2</text>
<text x="123.1" y="90.3">T_ADC_DATA3</text>
<text x="209.1" y="90.3">VREF_ADC1</text>
<text x="123.1" y="98.7">T_ADC_DATA0</text>
<text x="15.8" y="114.4">2</text>
<text x="15.8" y="117.2">2</text>
<text x="15.8" y="120">2</text>
<text x="19.4" y="114.4">EXTSOC1A</text>
<text x="19.4" y="117.2">EXTSOC2A</text>
<text x="19.4" y="120">EXTSOC3A</text>
<text x="97.4" y="115.5">CONVST_A</text>
<text x="306.9" y="118.3">CL7</text>
<text x="334.9" y="115.5">VREF_ADC1</text>
<text x="395.5" y="116">GND_BH</text>
<text x="412.6" y="116">2</text>
<text x="306.9" y="123.9">CL9</text>
<text x="306.9" y="121.1">CL8</text>
<text x="15.8" y="128.4">2</text>
<text x="20.5" y="128.4">GPIO_56</text>
<text x="306.9" y="129.5">CL10</text>
<text x="306.9" y="135">CL12</text>
<text x="306.9" y="132.2">CL11</text>
<text x="343.3" y="160.2">VREF_ADC2</text>
<text x="406.7" y="161.9">GND_AL</text>
<text x="423.7" y="161.9">2</text>
<text x="10.2" y="173.1">2</text>
<text x="13.9" y="173.1">EXTSOC1B</text>
<text x="125.3" y="171.4">BUSY_ADC2</text>
<text x="10.2" y="175.9">2</text>
<text x="10.2" y="178.6">2</text>
<text x="13.9" y="175.9">EXTSOC2B</text>
<text x="13.9" y="178.6">EXTSOC3B</text>
<text x="125.3" y="177">XCLK_ADC2</text>
<text x="125.3" y="174.2">CONVST_B</text>
<text x="128.1" y="179.7">CS7z</text>
<text x="105.2" y="181.4">2</text>
<text x="110.5" y="181.4">CS7z</text>
<text x="125.3" y="182.5">XRDn_ADC2</text>
<text x="125.3" y="185.3">XWE0z_ADC2</text>
<text x="132.9" y="190.9">T_ADC_DATA11</text>
<text x="409.5" y="187">ADC_B0</text>
<text x="409.5" y="189.8">ADC_B5</text>
<text x="423.7" y="187">2</text>
<text x="423.7" y="189.8">2</text>
<text x="10.2" y="195.4">2</text>
<text x="15" y="195.4">GPIO_57</text>
<text x="132.9" y="193.7">T_ADC_DATA10</text>
<text x="133.7" y="196.5">T_ADC_DATA9</text>
<text x="409.5" y="192.6">ADC_B1</text>
<text x="409.5" y="195.4">ADC_B2</text>
<text x="423.7" y="192.6">2</text>
<text x="423.7" y="195.4">2</text>
<text x="133.7" y="202.1">T_ADC_DATA7</text>
<text x="133.7" y="199.3">T_ADC_DATA8</text>
<text x="409.5" y="198.2">ADC_B7</text>
<text x="409.5" y="203.8">ADC_B6</text>
<text x="409.5" y="201">ADC_B3</text>
<text x="423.7" y="198.2">2</text>
<text x="423.7" y="203.8">2</text>
<text x="423.7" y="201">2</text>
<text x="133.7" y="207.7">T_ADC_DATA5</text>
<text x="133.7" y="204.9">T_ADC_DATA6</text>
<text x="409.5" y="206.6">ADC_B4</text>
<text x="423.7" y="206.6">2</text>
<text x="133.7" y="213.3">T_ADC_DATA3</text>
<text x="133.7" y="210.5">T_ADC_DATA4</text>
<text x="220.3" y="213.3">VREF_ADC2</text>
<text x="133.7" y="221.7">T_ADC_DATA0</text>
<text x="133.7" y="218.9">T_ADC_DATA1</text>
<text x="133.7" y="216.1">T_ADC_DATA2</text>
<text x="58.3" y="227.2">XRDn_ADC1</text>
<text x="13" y="228.9">2</text>
<text x="17.8" y="228.9">XRDn</text>
<text x="83.4" y="231.7">2 T_ADC_DATA[0..11]</text>
<text x="334.9" y="230">VREF_ADC2</text>
<text x="395.5" y="230.6">GND_BL</text>
<text x="412.6" y="230.6">2</text>
<text x="58.3" y="235.6">XRDn_ADC2</text>
<text x="304.1" y="244">CL13</text>
<text x="13" y="248.5">2</text>
<text x="17.8" y="248.5">GPIO_35</text>
<text x="77.8" y="246.8">GPIO_35</text>
<text x="304.1" y="246.8">CL14</text>
<text x="304.1" y="249.6">CL15</text>
<text x="63.9" y="255.2">XWE0z_ADC1</text>
<text x="304.1" y="255.2">CL16</text>
<text x="13" y="262.5">2</text>
<text x="19.1" y="262.5">XWE0z</text>
<text x="63.9" y="263.6">XWE0z_ADC2</text>
</g>
<g font-size="2.5" fill="#000080">
<text x="49.3" y="14.9">R222</text>
<text x="60.5" y="14.9">0R</text>
<text x="279.8" y="17.7">U22</text>
<text x="49.3" y="23.3">R223</text>
<text x="60.5" y="23.3">0R</text>
<text x="154.4" y="20.5">C89</text>
<text x="154.4" y="23.8">0.1UF</text>
<text x="213.1" y="26.1">C75</text>
<text x="213.1" y="29.4">0.1UF</text>
<text x="269" y="28.9">C87</text>
<text x="49.3" y="31.7">R228</text>
<text x="60.5" y="31.7">0R</text>
<text x="269" y="32.2">0.1UF</text>
<text x="362.3" y="33.1">R194</text>
<text x="393" y="33.1">R219</text>
<text x="49.3" y="40">R229</text>
<text x="60.5" y="40">0R</text>
<text x="151.3" y="40">U18</text>
<text x="278.4" y="45.6">TL7726CD</text>
<text x="362.3" y="44.5">0</text>
<text x="393" y="44.5">DNP</text>
<text x="217" y="54">C57</text>
<text x="217" y="56.8">2700PF</text>
<text x="230.9" y="54">C58</text>
<text x="230.9" y="56.8">2700PF</text>
<text x="247.7" y="54">C59</text>
<text x="247.7" y="56.8">2700PF</text>
<text x="261.7" y="54">C60</text>
<text x="261.7" y="56.8">2700PF</text>
<text x="362.3" y="56.8">RN2</text>
<text x="384.6" y="65.2">R214</text>
<text x="393" y="65.2">DNP</text>
<text x="29.8" y="68">R231</text>
<text x="40.9" y="68">10K</text>
<text x="29.8" y="76.4">R232</text>
<text x="38.1" y="76.4">10K</text>
<text x="384.6" y="73.6">R215</text>
<text x="393" y="73.6">DNP</text>
<text x="24.2" y="84.8">R233</text>
<text x="35.4" y="84.8">10K</text>
<text x="71.7" y="89.8">C90</text>
<text x="71.7" y="93.1">0.1UF</text>
<text x="256.1" y="93.1">C53</text>
<text x="256.1" y="95.9">2700PF</text>
<text x="270.1" y="93.1">C54</text>
<text x="270.1" y="95.9">2700PF</text>
<text x="284" y="93.1">C55</text>
<text x="284" y="95.9">2700PF</text>
<text x="300.8" y="93.1">C56</text>
<text x="300.8" y="95.9">2700PF</text>
<text x="362.3" y="90.3">RPACK8-56</text>
<text x="362.3" y="101.5">R195</text>
<text x="384.6" y="101.5">R218</text>
<text x="362.3" y="104.3">0</text>
<text x="384.6" y="104.3">DNP</text>
<text x="70.3" y="109.9">U20</text>
<text x="149.9" y="112.7">ADS7865IPBSR</text>
<text x="147.1" y="115.5">C61 0.1UF</text>
<text x="211.4" y="115.5">C63</text>
<text x="211.4" y="118.3">1UF</text>
<text x="279.8" y="115.5">U23</text>
<text x="38.2" y="123.9">R239</text>
<text x="49.3" y="123.9">DNP</text>
<text x="66.1" y="126.7">SN74LVC1G332</text>
<text x="147.1" y="126.7">C62 1UF</text>
<text x="266.2" y="126.7">C86</text>
<text x="266.2" y="130">0.1UF</text>
<text x="29.8" y="137.8">R235</text>
<text x="38.1" y="137.8">10K</text>
<text x="41" y="132.2">R240</text>
<text x="49.3" y="132.2">0R</text>
<text x="278.4" y="143.4">TL7726CD</text>
<text x="29.8" y="146.2">R236</text>
<text x="38.1" y="146.2">10K</text>
<text x="27" y="154.6">R234</text>
<text x="35.4" y="154.6">10K</text>
<text x="77.3" y="151.3">C92</text>
<text x="77.3" y="154.6">0.1UF</text>
<text x="132.1" y="154.6">C91</text>
<text x="365.1" y="156">R196</text>
<text x="384.6" y="156">R220</text>
<text x="132.1" y="157.9">0.1UF</text>
<text x="162.5" y="163">U19</text>
<text x="221.5" y="163">C76</text>
<text x="221.5" y="166.3">0.1UF</text>
<text x="365.1" y="167.5">0</text>
<text x="384.6" y="167.5">DNP</text>
<text x="73.1" y="168.6">U21</text>
<text x="253.3" y="168.6">C68</text>
<text x="253.3" y="171.4">2700PF</text>
<text x="267.3" y="168.6">C69</text>
<text x="267.3" y="171.4">2700PF</text>
<text x="284" y="168.6">C70</text>
<text x="284" y="171.4">2700PF</text>
<text x="298" y="168.6">C71</text>
<text x="298" y="171.4">2700PF</text>
<text x="362.3" y="179.7">RN3</text>
<text x="43.7" y="182.5">R241</text>
<text x="52.1" y="182.5">DNP</text>
<text x="71.7" y="185.3">SN74LVC1G332</text>
<text x="384.6" y="188.1">R216</text>
<text x="395.8" y="188.1">DNP</text>
<text x="384.6" y="196.5">R217</text>
<text x="395.8" y="196.5">DNP</text>
<text x="41" y="199.3">R242</text>
<text x="52.1" y="199.3">0R</text>
<text x="356.7" y="210.5">RPACK8-56</text>
<text x="253.3" y="221.7">C64</text>
<text x="267.3" y="221.7">C65</text>
<text x="281.2" y="221.7">C66</text>
<text x="298" y="221.7">C67</text>
<text x="356.7" y="221.7">R197</text>
<text x="384.6" y="221.7">R221</text>
<text x="41" y="224.5">R224</text>
<text x="52.1" y="224.5">0R</text>
<text x="253.3" y="224.5">2700PF</text>
<text x="267.3" y="224.5">2700PF</text>
<text x="281.2" y="224.5">2700PF</text>
<text x="298" y="224.5">2700PF</text>
<text x="356.7" y="224.5">0</text>
<text x="384.6" y="224.5">DNP</text>
<text x="41" y="232.8">R225</text>
<text x="52.1" y="232.8">0R</text>
<text x="149.9" y="238.4">C72 0.1UF</text>
<text x="161.1" y="235.6">ADS7865IPBSR</text>
<text x="222.6" y="238.4">C74</text>
<text x="222.6" y="241.2">1UF</text>
<text x="277" y="241.2">U24</text>
<text x="149.9" y="249.6">C73 1UF</text>
<text x="267.3" y="249.6">C88</text>
<text x="46.5" y="252.4">R226</text>
<text x="57.7" y="252.4">0R</text>
<text x="96.8" y="258">R230</text>
<text x="264.5" y="252.4">0.1UF</text>
<text x="46.5" y="260.8">R227</text>
<text x="57.7" y="260.8">0R</text>
<text x="96.8" y="260.8">10K</text>
<text x="275.6" y="269.2">TL7726CD</text>
</g>
<g font-size="2.5">
<text x="134.3" y="14.9">3V3</text>
<text x="205.2" y="12.1">A3V3</text>
<text x="262.8" y="14.9">A3V3</text>
<text x="275.1" y="21">8</text>
<text x="299.9" y="23.8">3</text>
<text x="299.9" y="21">4</text>
<text x="299.9" y="26.6">2</text>
<text x="166.7" y="34.2">ADC 1</text>
<text x="299.9" y="35">6</text>
<text x="299.9" y="32.2">7</text>
<text x="275.1" y="37.8">1</text>
<text x="299.9" y="37.8">5</text>
<text x="145.2" y="43.3">24</text>
<text x="191" y="43.3">4</text>
<text x="145.2" y="48.9">17</text>
<text x="145.2" y="51.7">18</text>
<text x="145.2" y="54.5">19</text>
<text x="145.2" y="57.3">20</text>
<text x="145.2" y="60.1">21</text>
<text x="145.2" y="62.9">22</text>
<text x="191" y="65.7">31</text>
<text x="191" y="62.9">32</text>
<text x="358.9" y="62.9">1</text>
<text x="358.9" y="65.7">2</text>
<text x="372.6" y="65.7">15</text>
<text x="372.6" y="62.9">16</text>
<text x="146.6" y="68.5">5</text>
<text x="146.6" y="71.3">6</text>
<text x="191" y="71.3">29</text>
<text x="191" y="68.5">30</text>
<text x="358.9" y="68.5">3</text>
<text x="358.9" y="71.3">4</text>
<text x="372.6" y="71.3">13</text>
<text x="372.6" y="68.5">14</text>
<text x="81.2" y="76.4">3V3</text>
<text x="146.6" y="74.1">7</text>
<text x="146.6" y="76.9">8</text>
<text x="191" y="74.1">28</text>
<text x="191" y="76.9">27</text>
<text x="358.9" y="74.1">5</text>
<text x="358.9" y="76.9">6</text>
<text x="372.6" y="76.9">11</text>
<text x="372.6" y="74.1">12</text>
<text x="145.2" y="82.5">10</text>
<text x="146.6" y="79.7">9</text>
<text x="191" y="79.7">26</text>
<text x="191" y="82.5">25</text>
<text x="358.9" y="79.7">7</text>
<text x="358.9" y="82.5">8</text>
<text x="372.6" y="82.5">9</text>
<text x="372.6" y="79.7">10</text>
<text x="145.2" y="85.3">11</text>
<text x="145.2" y="88.1">12</text>
<text x="145.2" y="90.8">13</text>
<text x="145.2" y="93.6">14</text>
<text x="145.2" y="96.4">15</text>
<text x="145.2" y="99.2">16</text>
<text x="191" y="96.4">1</text>
<text x="191" y="99.2">2</text>
<text x="145.2" y="104.8">23</text>
<text x="191" y="104.8">3</text>
<text x="65.5" y="113.2">1</text>
<text x="84.8" y="113.2">5</text>
<text x="265.6" y="109.9">A3V3</text>
<text x="65.5" y="116">3</text>
<text x="65.5" y="118.8">6</text>
<text x="84.8" y="118.8">2</text>
<text x="84.8" y="116">4</text>
<text x="275.1" y="118.8">8</text>
<text x="299.9" y="118.8">4</text>
<text x="299.9" y="124.4">2</text>
<text x="299.9" y="121.6">3</text>
<text x="299.9" y="130">7</text>
<text x="356.7" y="126.4">NOTE: R194 and R195: Must be 0805 Size</text>
<text x="84" y="137.8">3V3</text>
<text x="275.1" y="135.6">1</text>
<text x="299.9" y="135.6">5</text>
<text x="299.9" y="132.8">6</text>
<text x="139.8" y="140.6">3V3</text>
<text x="213.6" y="149">A3V3</text>
<text x="356.7" y="151.6">NOTE: R196 and 197: Must be 0805 Size</text>
<text x="175.1" y="157.1">ADC 2</text>
<text x="156.4" y="166.3">24</text>
<text x="202.2" y="166.3">4</text>
<text x="68.3" y="171.9">1</text>
<text x="87.6" y="171.9">5</text>
<text x="156.4" y="171.9">17</text>
<text x="68.3" y="174.7">3</text>
<text x="68.3" y="177.5">6</text>
<text x="87.6" y="174.7">4</text>
<text x="87.6" y="177.5">2</text>
<text x="156.4" y="174.7">18</text>
<text x="156.4" y="177.5">19</text>
<text x="156.4" y="180.3">20</text>
<text x="156.4" y="183">21</text>
<text x="156.4" y="185.8">22</text>
<text x="202.2" y="185.8">32</text>
<text x="358.9" y="185.8">1</text>
<text x="372.6" y="185.8">16</text>
<text x="157.7" y="191.4">5</text>
<text x="202.2" y="188.6">31</text>
<text x="202.2" y="191.4">30</text>
<text x="358.9" y="188.6">2</text>
<text x="358.9" y="191.4">3</text>
<text x="372.6" y="191.4">14</text>
<text x="372.6" y="188.6">15</text>
<text x="157.7" y="194.2">6</text>
<text x="157.7" y="197">7</text>
<text x="202.2" y="197">28</text>
<text x="202.2" y="194.2">29</text>
<text x="358.9" y="194.2">4</text>
<text x="358.9" y="197">5</text>
<text x="372.6" y="197">12</text>
<text x="372.6" y="194.2">13</text>
<text x="157.7" y="199.8">8</text>
<text x="157.7" y="202.6">9</text>
<text x="202.2" y="202.6">26</text>
<text x="202.2" y="199.8">27</text>
<text x="358.9" y="199.8">6</text>
<text x="358.9" y="202.6">7</text>
<text x="372.6" y="202.6">10</text>
<text x="372.6" y="199.8">11</text>
<text x="156.4" y="205.4">10</text>
<text x="156.4" y="208.2">11</text>
<text x="202.2" y="205.4">25</text>
<text x="358.9" y="205.4">8</text>
<text x="372.6" y="205.4">9</text>
<text x="156.4" y="211">12</text>
<text x="156.4" y="213.8">13</text>
<text x="156.4" y="216.6">14</text>
<text x="156.4" y="219.4">15</text>
<text x="202.2" y="219.4">1</text>
<text x="156.4" y="222.2">16</text>
<text x="156.4" y="227.8">23</text>
<text x="202.2" y="227.8">3</text>
<text x="202.2" y="222.2">2</text>
<text x="262.8" y="238.4">A3V3</text>
<text x="272.3" y="244.5">8</text>
<text x="297.2" y="244.5">4</text>
<text x="297.2" y="250.1">2</text>
<text x="297.2" y="247.3">3</text>
<text x="331.5" y="249.6">Title:</text>
<text x="339.9" y="249.3">C283xx Control Card (BH)</text>
<text x="297.2" y="255.7">7</text>
<text x="331.5" y="255.2">Page Contents:</text>
<text x="362.3" y="255.2">ADC</text>
<text x="152.7" y="260.5">NOTE:</text>
<text x="152.7" y="263.2">Place R224,R225,R226,R227,</text>
<text x="272.3" y="261.3">1</text>
<text x="297.2" y="261.3">5</text>
<text x="297.2" y="258.5">6</text>
<text x="331.5" y="263.6">Size:B</text>
<text x="353.9" y="263.6">C283XX_BH_CC_V0_17_R1_1.DSN</text>
<text x="412.6" y="260.8">Revision:</text>
<text x="417.3" y="263.6">1.1</text>
<text x="152.7" y="265.9">and R230 near each other on</text>
<text x="152.7" y="268.5">the same side of the board</text>
<text x="331.5" y="269.2">Date:</text>
<text x="351.1" y="269.2">Monday, May 11, 2009</text>
<text x="393" y="269.2">Sheet</text>
<text x="402.5" y="269.2">5</text>
<text x="407" y="269.2">of</text>
<text x="415.3" y="269.2">5</text>
</g>
<g font-size="2.5" fill="#004080">
<text x="279.8" y="22.2">REF</text>
<text x="286.6" y="22.2">CLAMP1</text>
<text x="286.6" y="27.8">CLAMP3</text>
<text x="286.6" y="25">CLAMP2</text>
<text x="286.6" y="33.4">CLAMP4</text>
<text x="279.8" y="38.9">GND CLAMP6</text>
<text x="286.6" y="36.2">CLAMP5</text>
<text x="151.3" y="44.5">BVDD</text>
<text x="180.7" y="44.5">AVDD</text>
<text x="151.3" y="50.1">BUSY</text>
<text x="151.3" y="52.9">CONVST</text>
<text x="151.3" y="55.7">CLOCK</text>
<text x="151.3" y="58.5">CS</text>
<text x="151.3" y="61.3">RD</text>
<text x="151.3" y="64.1">WR</text>
<text x="179.5" y="64.1">CHA0+</text>
<text x="151.3" y="69.7">DB11</text>
<text x="179.5" y="69.7">CHA1+</text>
<text x="179.5" y="66.9">CHA0–</text>
<text x="151.3" y="72.5">DB10</text>
<text x="151.3" y="75.3">DB9</text>
<text x="179.5" y="75.3">CHB0–</text>
<text x="179.5" y="72.5">CHA1–</text>
<text x="151.3" y="78.1">DB8</text>
<text x="151.3" y="80.9">DB7</text>
<text x="151.3" y="83.7">DB6</text>
<text x="179.5" y="83.7">CHB1+</text>
<text x="179.5" y="78.1">CHB0+</text>
<text x="179.5" y="80.9">CHB1–</text>
<text x="151.3" y="86.4">DB5</text>
<text x="151.3" y="89.2">DB4</text>
<text x="151.3" y="92">DB3</text>
<text x="151.3" y="94.8">DB2</text>
<text x="151.3" y="97.6">DB1</text>
<text x="151.3" y="100.4">DB0</text>
<text x="177.3" y="100.4">REFOUT</text>
<text x="180.2" y="97.6">REFIN</text>
<text x="151.3" y="106">BGND</text>
<text x="180.4" y="106">AGND</text>
<text x="70.3" y="114.4">A</text>
<text x="70.3" y="117.2">B</text>
<text x="70.3" y="120">C</text>
<text x="75.9" y="120">GND</text>
<text x="76.2" y="114.4">VCC</text>
<text x="79.9" y="117.2">Y</text>
<text x="279.8" y="120">REF</text>
<text x="286.6" y="120">CLAMP1</text>
<text x="286.6" y="125.6">CLAMP3</text>
<text x="286.6" y="122.8">CLAMP2</text>
<text x="286.6" y="131.1">CLAMP4</text>
<text x="279.8" y="136.7">GND CLAMP6</text>
<text x="286.6" y="133.9">CLAMP5</text>
<text x="162.5" y="167.5">BVDD</text>
<text x="191.9" y="167.5">AVDD</text>
<text x="73.1" y="173.1">A</text>
<text x="79" y="173.1">VCC</text>
<text x="162.5" y="173.1">BUSY</text>
<text x="73.1" y="175.9">B</text>
<text x="73.1" y="178.6">C</text>
<text x="78.7" y="178.6">GND</text>
<text x="82.6" y="175.9">Y</text>
<text x="162.5" y="175.9">CONVST</text>
<text x="162.5" y="178.6">CLOCK</text>
<text x="162.5" y="181.4">CS</text>
<text x="162.5" y="184.2">RD</text>
<text x="162.5" y="187">WR</text>
<text x="190.7" y="187">CHA0+</text>
<text x="190.7" y="189.8">CHA0–</text>
<text x="162.5" y="192.6">DB11</text>
<text x="162.5" y="195.4">DB10</text>
<text x="190.7" y="192.6">CHA1+</text>
<text x="190.7" y="195.4">CHA1–</text>
<text x="162.5" y="198.2">DB9</text>
<text x="162.5" y="201">DB8</text>
<text x="162.5" y="203.8">DB7</text>
<text x="190.7" y="201">CHB0+</text>
<text x="190.7" y="203.8">CHB1–</text>
<text x="190.7" y="198.2">CHB0–</text>
<text x="162.5" y="206.6">DB6</text>
<text x="162.5" y="209.4">DB5</text>
<text x="190.7" y="206.6">CHB1+</text>
<text x="162.5" y="212.2">DB4</text>
<text x="162.5" y="215">DB3</text>
<text x="162.5" y="217.8">DB2</text>
<text x="162.5" y="220.6">DB1</text>
<text x="191.4" y="220.6">REFIN</text>
<text x="162.5" y="223.4">DB0</text>
<text x="188.5" y="223.4">REFOUT</text>
<text x="162.5" y="228.9">BGND</text>
<text x="191.6" y="228.9">AGND</text>
<text x="277" y="245.7">REF</text>
<text x="283.8" y="245.7">CLAMP1</text>
<text x="283.8" y="251.3">CLAMP3</text>
<text x="283.8" y="248.5">CLAMP2</text>
<text x="283.8" y="256.9">CLAMP4</text>
<text x="277" y="262.5">GND CLAMP6</text>
<text x="283.8" y="259.7">CLAMP5</text>
</g>
<g font-size="2">
<text x="49.3" y="6.4">5</text>
<text x="133.2" y="6.4">4</text>
<text x="217" y="6.4">3</text>
<text x="300.8" y="6.4">2</text>
<text x="384.6" y="6.4">1</text>
<text x="5.3" y="42">D</text>
<text x="427.2" y="42">D</text>
<text x="5.3" y="108.4">C</text>
<text x="427.2" y="108.4">C</text>
<text x="5.3" y="174.8">B</text>
<text x="427.2" y="174.8">B</text>
<text x="5.3" y="241.1">A</text>
<text x="427.2" y="241.1">A</text>
<text x="49.3" y="274.6">5</text>
<text x="133.2" y="274.6">4</text>
<text x="217" y="274.6">3</text>
<text x="300.8" y="274.6">2</text>
<text x="384.6" y="274.6">1</text>
</g>
</svg>
